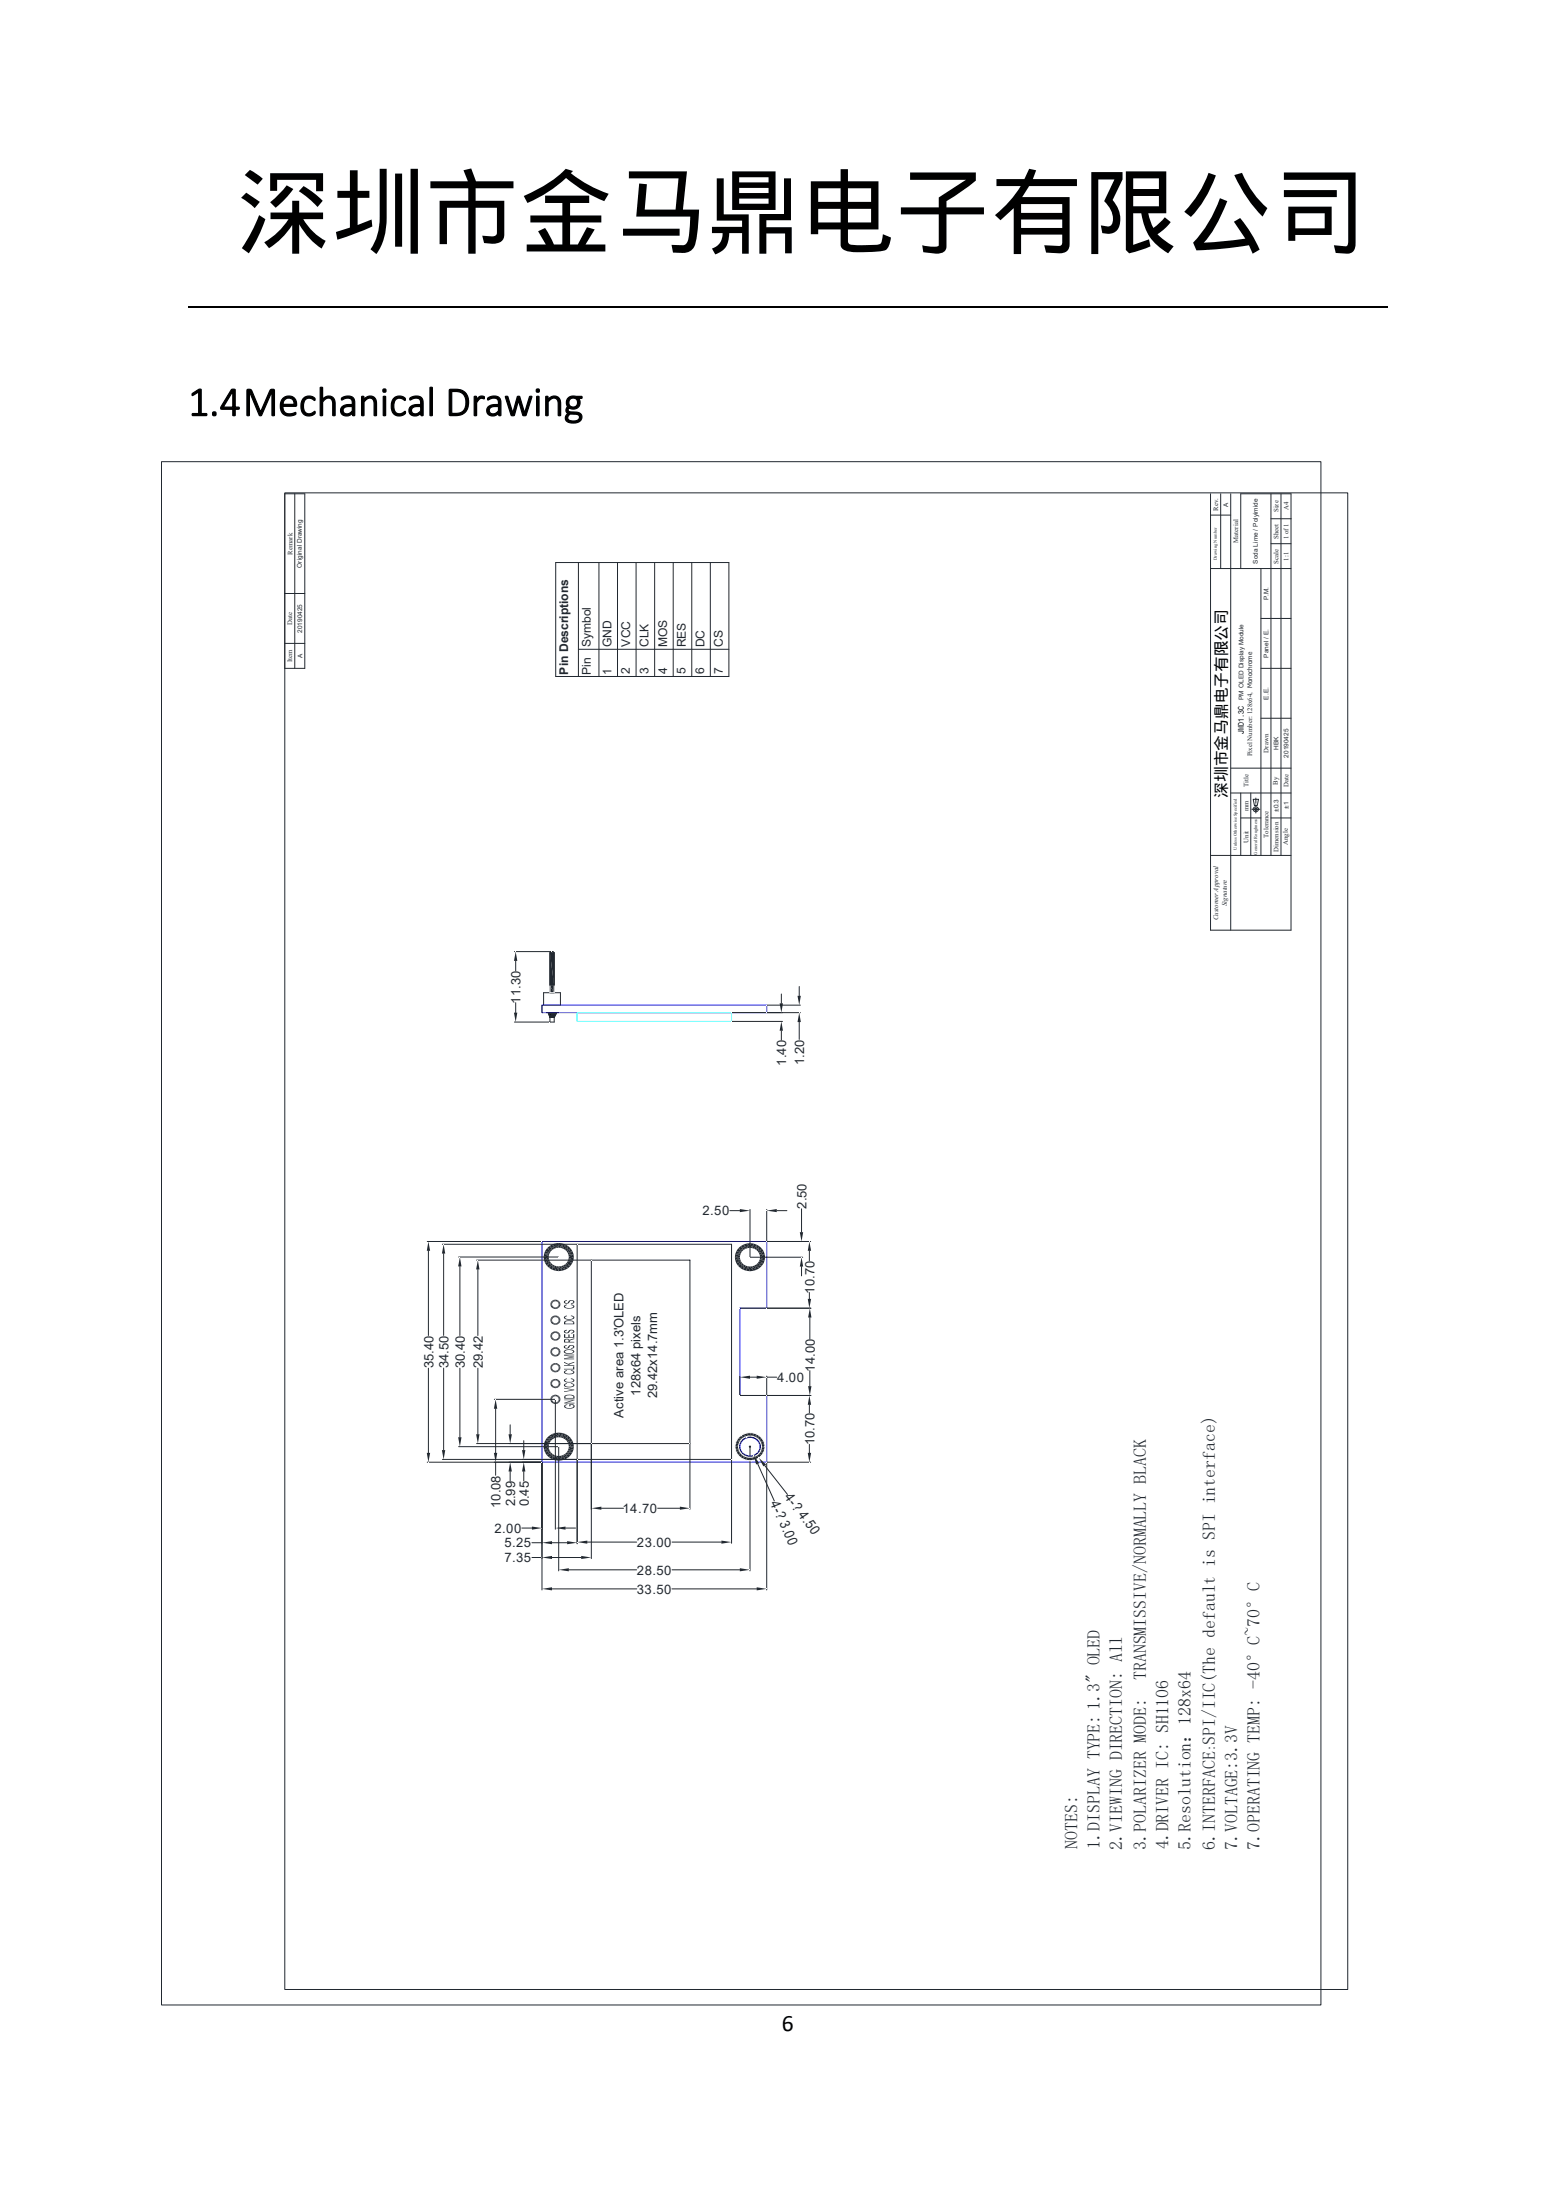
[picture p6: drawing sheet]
<svg xmlns="http://www.w3.org/2000/svg" width="210mm" height="297mm" viewBox="0 0 210 297" stroke-linecap="round" stroke-linejoin="round" font-family="sans-serif">
<path d="M25.4 41.5h161.9" fill="none" stroke="#000" stroke-width=".25"/>
<g fill="none" stroke="#212830" stroke-width=".13">
<path d="M21.8 62.3h156.5v208.4h-156.5zM38.4 66.7h2.7v23.5h-2.7zM38.4 66.5h143.5v202.1h-143.5zM39.8 66.7v23.5M163.4 66.7v58.9h10.8v-58.9h-6.7v10.1M163.4 76.8h10.8M163.4 69.5h2.7M164.8 66.7v10.1M166.1 66.7v58.9M170.2 76.8v38.7M171.5 66.7v48.8M171.5 73.4h2.7"/>
<path d="M171.5 70h2.7M172.9 66.7v48.8M38.4 80.1h2.7M38.4 86.9h2.7M170.2 90.2h4M170.2 97h4M170.2 83.5h4M163.4 115.5h10.8M166.1 107.1h8.1M166.1 103.7h8.1M167.5 107.1v8.4M167.5 110.4h2.7"/>
<path d="M168.8 107.1v8.4M169 109.3h1M169.1 107.9h.8l-.2 .8h-.4zM169.5 107.7v.7M169.5 108.6v.3M169.5 109.1v.7M171.5 110.4h2.7M73.1 135.7v1M73.4 134h2.2v1.7h-2.2z"/>
<circle cx="169.5" cy="109.3" r=".16"/>
<circle cx="169.5" cy="109.3" r=".35"/>
</g>
<g fill="#212830">
<path d="M74.2 128.6l.2-.1 .4 .1z"/>
<path d="M74.4 128.5h.2l.2 .1z"/>
<path d="M74.2 128.6l.6 4.5h-.6z"/>
<path d="M74.2 128.6h.6v4.5z"/>
<path d="M74.2 133.1l.6 .9h-.6z"/>
<path d="M74.2 133.1h.6v.9z"/>
</g>
<path d="M74.2 128.6l.2-.1h.2l.2 .1v5.4h-.6zM74.2 134h.6M74.2 136.7h.6M74.4 128.5l-.2 .1v4.5M74.4 128.5h.2l.2 .1v4.5M74.8 137.3v.7h-.6" fill="none" stroke="#212830" stroke-width=".13"/>
<path d="M74.2 136.7l.6 .6h-.6zM74.2 136.7h.6v.6z" fill="#000"/>
<path d="M74.2 136.7h.6v.6h-.6z" fill="none" stroke="#000" stroke-width=".13"/>
<g fill="#212830">
<path d="M74 136.7l.8 .6h-.6z"/>
<path d="M74 136.7h1.1l-.3 .6z"/>
</g>
<g fill="none" stroke="#212830" stroke-width=".13">
<path d="M75 75.9h23.4v15.4h-23.4zM78.1 75.9v15.4M80.8 75.9v15.4M83.3 75.9v15.4M85.8 75.9v15.4M88.4 75.9v15.4M90.9 75.9v15.4M93.4 75.9v15.4M95.9 75.9v15.4M78.1 87.7h20.3M73.8 136.7h1.5M74 136.7h1.1l-.3 .6h-.6z"/>
<path d="M74 136.7l.2 .6M74.2 137.3v.7M75.1 136.7l-.3 .6h-.6"/>
</g>
<path d="M74.2 133.1v.9h.6v-.9" fill="none" stroke="#fff" stroke-width=".13"/>
<path d="M73.1 167.6h30.4v9h-3.6v11.8h3.6v9h-30.4z" fill="none" stroke="#00f" stroke-width=".13"/>
<g fill="#212830">
<path d="M100.8 193.5l.4-.1v.6z"/>
<path d="M100.8 193.5l.4 .5-.3 .1z"/>
<path d="M100.3 193.6l.5-.1 .1 .6z"/>
<path d="M100.3 193.6l.6 .5-.3 .1z"/>
<path d="M99.9 193.8l.4-.2 .3 .6z"/>
<path d="M99.9 193.8l.7 .4-.2 .1z"/>
<path d="M99.6 194.1l.3-.3 .5 .5z"/>
<path d="M99.6 194.1l.8 .2-.2 .2z"/>
<path d="M99.6 194.1l.6 .4h-.8z"/>
<path d="M99.4 194.5h.8l-.2 .3z"/>
<path d="M99.4 194.5l.6 .3-.8 .1z"/>
<path d="M99.2 194.9l.8-.1-.1 .2z"/>
<path d="M99.2 194.9l.7 .1-.7 .3z"/>
<path d="M99.2 195.3l.7-.3v.3z"/>
<path d="M99.2 195.3h.7l-.7 .4z"/>
<path d="M99.2 195.7l.7-.4v.3z"/>
<path d="M99.2 195.7l.7-.1-.5 .5z"/>
<path d="M99.9 195.6l.1 .2-.6 .3z"/>
<path d="M99.4 196.1l.6-.3-.4 .7z"/>
<path d="M100 195.8l.2 .3-.6 .4z"/>
<path d="M99.6 196.5l.6-.4-.3 .7z"/>
<path d="M100.2 196.1l.2 .2-.5 .5z"/>
<path d="M100.4 196.3l-.1 .7-.4-.2z"/>
<path d="M100.4 196.3l.2 .1-.3 .6z"/>
<path d="M100.6 196.4l.2 .7-.5-.1z"/>
<path d="M100.6 196.4l.3 .1-.1 .6z"/>
<path d="M100.9 196.5l.3 .7-.4-.1z"/>
<path d="M100.9 196.5l.3 .1v.6z"/>
<path d="M101.2 196.6l.5 .5-.5 .1z"/>
<path d="M101.2 196.6l.3-.1 .2 .6z"/>
<path d="M101.5 196.5l.6 .5-.4 .1z"/>
<path d="M101.5 196.5l.3-.1 .3 .6z"/>
<path d="M101.8 196.4l.7 .4-.4 .2z"/>
<path d="M101.8 196.4l.3-.1 .4 .5z"/>
<path d="M102.1 196.3l.7 .2-.3 .3z"/>
<path d="M102.1 196.3l.2-.2 .5 .4z"/>
<path d="M102.3 196.1h.8l-.3 .4z"/>
<path d="M102.4 195.8l.7 .3h-.8z"/>
<path d="M102.4 195.8l.8-.1-.1 .4z"/>
<path d="M102.5 195.6l.7 .1-.8 .1z"/>
<path d="M102.5 195.6l.8-.3-.1 .4z"/>
<path d="M102.6 195.3h.7l-.8 .3z"/>
<path d="M102.6 195.3l.6-.4 .1 .4z"/>
<path d="M102.5 195l.7-.1-.6 .4z"/>
<path d="M103.1 194.5l.1 .4-.7 .1z"/>
<path d="M102.4 194.8l.7-.3-.6 .5z"/>
<path d="M102.8 194.1l.3 .4-.7 .3z"/>
<path d="M102.3 194.5l.5-.4-.4 .7z"/>
<path d="M102.5 193.8l.3 .3-.5 .4z"/>
<path d="M102.5 193.8l-.2 .7-.2-.2z"/>
<path d="M102.1 193.6l.4 .2-.4 .5z"/>
<path d="M102.1 193.6v.7l-.3-.1z"/>
<path d="M101.7 193.5l.4 .1-.3 .6z"/>
<path d="M101.7 193.5l.1 .7-.3-.1z"/>
<path d="M101.2 193.4l.5 .1-.2 .6z"/>
<path d="M101.2 193.4l.3 .7-.3-.1z"/>
<path d="M100.8 167.9l.4-.1v.7z"/>
<path d="M100.8 167.9l.4 .6h-.3z"/>
<path d="M100.3 168l.5-.1 .1 .6z"/>
<path d="M100.3 168l.6 .5-.3 .1z"/>
<path d="M99.9 168.2l.4-.2 .3 .6z"/>
<path d="M99.9 168.2l.7 .4-.2 .1z"/>
<path d="M99.6 168.5l.3-.3 .5 .5z"/>
<path d="M99.6 168.5l.8 .2-.2 .2z"/>
<path d="M99.6 168.5l.6 .4h-.8z"/>
<path d="M99.4 168.9h.8l-.2 .3z"/>
<path d="M99.4 168.9l.6 .3-.8 .1z"/>
<path d="M99.2 169.3l.8-.1-.1 .2z"/>
<path d="M99.2 169.3l.7 .1-.7 .3z"/>
<path d="M99.2 169.7l.7-.3v.3z"/>
<path d="M99.2 169.7h.7l-.7 .4z"/>
<path d="M99.2 170.1l.7-.4v.3z"/>
<path d="M99.2 170.1l.7-.1-.5 .6z"/>
<path d="M99.9 170l.1 .3-.6 .3z"/>
<path d="M99.4 170.6l.6-.3-.4 .6z"/>
<path d="M100 170.3l.2 .2-.6 .4z"/>
<path d="M99.6 170.9l.6-.4-.3 .7z"/>
<path d="M100.2 170.5l.2 .2-.5 .5z"/>
<path d="M100.4 170.7l-.1 .7-.4-.2z"/>
<path d="M100.4 170.7l.2 .2-.3 .5z"/>
<path d="M100.6 170.9l.2 .7-.5-.2z"/>
<path d="M100.6 170.9l.3 .1-.1 .6z"/>
<path d="M100.9 171l.3 .6h-.4z"/>
<path d="M100.9 171h.3v.6z"/>
<path d="M101.2 171l.5 .6h-.5z"/>
<path d="M101.2 171h.3l.2 .6z"/>
<path d="M101.5 171l.6 .4-.4 .2z"/>
<path d="M101.5 171l.3-.1 .3 .5z"/>
<path d="M101.8 170.9l.7 .3-.4 .2z"/>
<path d="M101.8 170.9l.3-.2 .4 .5z"/>
<path d="M102.1 170.7l.7 .2-.3 .3z"/>
<path d="M102.1 170.7l.2-.2 .5 .4z"/>
<path d="M102.3 170.5l.8 .1-.3 .3z"/>
<path d="M102.4 170.3l.7 .3-.8-.1z"/>
<path d="M102.4 170.3l.8-.2-.1 .5z"/>
<path d="M102.5 170l.7 .1-.8 .2z"/>
<path d="M102.5 170l.8-.3-.1 .4z"/>
<path d="M102.6 169.7h.7l-.8 .3z"/>
<path d="M102.6 169.7l.6-.4 .1 .4z"/>
<path d="M102.5 169.4l.7-.1-.6 .4z"/>
<path d="M103.1 168.9l.1 .4-.7 .1z"/>
<path d="M102.4 169.2l.7-.3-.6 .5z"/>
<path d="M102.8 168.5l.3 .4-.7 .3z"/>
<path d="M102.3 168.9l.5-.4-.4 .7z"/>
<path d="M102.5 168.2l.3 .3-.5 .4z"/>
<path d="M102.5 168.2l-.2 .7-.2-.2z"/>
<path d="M102.1 168l.4 .2-.4 .5z"/>
<path d="M102.1 168v.7l-.3-.1z"/>
<path d="M101.7 167.9l.4 .1-.3 .6z"/>
<path d="M101.7 167.9l.1 .7-.3-.1z"/>
<path d="M101.2 167.8l.5 .1-.2 .6z"/>
<path d="M101.2 167.8l.3 .7h-.3z"/>
<path d="M75 167.9l.4-.1v.6z"/>
<path d="M75 167.9l.4 .5-.3 .1z"/>
<path d="M74.5 168l.5-.1 .1 .6z"/>
<path d="M74.5 168l.6 .5-.3 .1z"/>
<path d="M74.1 168.2l.4-.2 .3 .6z"/>
<path d="M74.1 168.2l.7 .4-.2 .1z"/>
<path d="M73.8 168.5l.3-.3 .5 .5z"/>
<path d="M73.8 168.5l.8 .2-.3 .2z"/>
<path d="M73.8 168.5l.5 .4h-.7z"/>
<path d="M73.6 168.9h.7l-.1 .3z"/>
<path d="M73.6 168.9l.6 .3-.8 .1z"/>
<path d="M73.4 169.3l.8-.1-.1 .2z"/>
<path d="M73.4 169.3l.7 .1-.7 .3z"/>
<path d="M73.4 169.7l.7-.3v.3z"/>
<path d="M73.4 169.7h.7l-.7 .4z"/>
<path d="M73.4 170.1l.7-.4v.3z"/>
<path d="M73.4 170.1l.7-.1-.5 .5z"/>
<path d="M74.1 170l.1 .2-.6 .3z"/>
<path d="M73.6 170.5l.6-.3-.4 .7z"/>
<path d="M74.2 170.2l.1 .3-.5 .4z"/>
<path d="M73.8 170.9l.5-.4-.2 .7z"/>
<path d="M74.3 170.5l.3 .2-.5 .5z"/>
<path d="M74.6 170.7l-.1 .7-.4-.2z"/>
<path d="M74.6 170.7l.2 .1-.3 .6z"/>
<path d="M74.8 170.8l.2 .7-.5-.1z"/>
<path d="M74.8 170.8l.3 .1-.1 .6z"/>
<path d="M75.1 170.9l.3 .7-.4-.1z"/>
<path d="M75.1 170.9l.3 .1v.6z"/>
<path d="M75.4 171l.5 .5-.5 .1z"/>
<path d="M75.4 171l.3-.1 .2 .6z"/>
<path d="M75.7 170.9l.6 .5-.4 .1z"/>
<path d="M75.7 170.9l.3-.1 .3 .6z"/>
<path d="M76 170.8l.7 .4-.4 .2z"/>
<path d="M76 170.8l.3-.1 .4 .5z"/>
<path d="M76.3 170.7l.7 .2-.3 .3z"/>
<path d="M76.3 170.7l.2-.2 .5 .4z"/>
<path d="M76.5 170.5h.7l-.2 .4z"/>
<path d="M76.6 170.2l.6 .3h-.7z"/>
<path d="M76.6 170.2l.8-.1-.2 .4z"/>
<path d="M76.7 170l.7 .1-.8 .1z"/>
<path d="M76.7 170l.7-.3v.4z"/>
<path d="M76.8 169.7h.6l-.7 .3z"/>
<path d="M76.8 169.7l.6-.4v.4z"/>
<path d="M76.7 169.4l.7-.1-.6 .4z"/>
<path d="M77.2 168.9l.2 .4-.7 .1z"/>
<path d="M76.6 169.2l.6-.3-.5 .5z"/>
<path d="M77 168.5l.2 .4-.6 .3z"/>
<path d="M76.5 168.9l.5-.4-.4 .7z"/>
<path d="M76.7 168.2l.3 .3-.5 .4z"/>
<path d="M76.7 168.2l-.2 .7-.2-.2z"/>
<path d="M76.3 168l.4 .2-.4 .5z"/>
<path d="M76.3 168v.7l-.3-.1z"/>
<path d="M75.9 167.9l.4 .1-.3 .6z"/>
<path d="M75.9 167.9l.1 .7-.3-.1z"/>
<path d="M75.4 167.8l.5 .1-.2 .6z"/>
<path d="M75.4 167.8l.3 .7-.3-.1z"/>
<path d="M75 193.5l.4-.1v.6z"/>
<path d="M75 193.5l.4 .5-.3 .1z"/>
<path d="M74.5 193.6l.5-.1 .1 .6z"/>
<path d="M74.5 193.6l.6 .5-.3 .1z"/>
<path d="M74.1 193.8l.4-.2 .3 .6z"/>
<path d="M74.1 193.8l.7 .4-.2 .1z"/>
<path d="M73.8 194.1l.3-.3 .5 .5z"/>
<path d="M73.8 194.1l.8 .2-.3 .2z"/>
<path d="M73.8 194.1l.5 .4h-.7z"/>
<path d="M73.6 194.5h.7l-.1 .3z"/>
<path d="M73.6 194.5l.6 .3-.8 .1z"/>
<path d="M73.4 194.9l.8-.1-.1 .2z"/>
<path d="M73.4 194.9l.7 .1-.7 .3z"/>
<path d="M73.4 195.3l.7-.3v.3z"/>
<path d="M73.4 195.3h.7l-.7 .4z"/>
<path d="M73.4 195.7l.7-.4v.3z"/>
<path d="M73.4 195.7l.7-.1-.5 .5z"/>
<path d="M74.1 195.6l.1 .2-.6 .3z"/>
<path d="M73.6 196.1l.6-.3-.4 .7z"/>
<path d="M74.2 195.8l.1 .3-.5 .4z"/>
<path d="M73.8 196.5l.5-.4-.2 .7z"/>
<path d="M74.3 196.1l.3 .2-.5 .5z"/>
<path d="M74.6 196.3l-.1 .7-.4-.2z"/>
<path d="M74.6 196.3l.2 .1-.3 .6z"/>
<path d="M74.8 196.4l.2 .7-.5-.1z"/>
<path d="M74.8 196.4l.3 .1-.1 .6z"/>
<path d="M75.1 196.5l.3 .7-.4-.1z"/>
<path d="M75.1 196.5l.3 .1v.6z"/>
<path d="M75.4 196.6l.5 .5-.5 .1z"/>
<path d="M75.4 196.6l.3-.1 .2 .6z"/>
<path d="M75.7 196.5l.6 .5-.4 .1z"/>
<path d="M75.7 196.5l.3-.1 .3 .6z"/>
<path d="M76 196.4l.7 .4-.4 .2z"/>
<path d="M76 196.4l.3-.1 .4 .5z"/>
<path d="M76.3 196.3l.7 .2-.3 .3z"/>
<path d="M76.3 196.3l.2-.2 .5 .4z"/>
<path d="M76.5 196.1h.7l-.2 .4z"/>
<path d="M76.6 195.8l.6 .3h-.7z"/>
<path d="M76.6 195.8l.8-.1-.2 .4z"/>
<path d="M76.7 195.6l.7 .1-.8 .1z"/>
<path d="M76.7 195.6l.7-.3v.4z"/>
<path d="M76.8 195.3h.6l-.7 .3z"/>
<path d="M76.8 195.3l.6-.4v.4z"/>
<path d="M76.7 195l.7-.1-.6 .4z"/>
<path d="M77.2 194.5l.2 .4-.7 .1z"/>
<path d="M76.6 194.8l.6-.3-.5 .5z"/>
<path d="M77 194.1l.2 .4-.6 .3z"/>
<path d="M76.5 194.5l.5-.4-.4 .7z"/>
<path d="M76.7 193.8l.3 .3-.5 .4z"/>
<path d="M76.7 193.8l-.2 .7-.2-.2z"/>
<path d="M76.3 193.6l.4 .2-.4 .5z"/>
<path d="M76.3 193.6v.7l-.3-.1z"/>
<path d="M75.9 193.5l.4 .1-.3 .6z"/>
<path d="M75.9 193.5l.1 .7-.3-.1z"/>
<path d="M75.4 193.4l.5 .1-.2 .6z"/>
<path d="M75.4 193.4l.3 .7-.3-.1z"/>
<path d="M74.7 188.3h.3v.2z"/>
<path d="M74.7 188.3l.3 .2h-.2z"/>
<path d="M74.5 188.5l.2-.2 .1 .2z"/>
<path d="M74.5 188.5h.3l-.2 .1z"/>
<path d="M74.5 188.5l.1 .1-.3 .1z"/>
<path d="M74.3 188.7l.3-.1-.1 .2z"/>
<path d="M74.3 188.7l.2 .1-.2 .1z"/>
<path d="M74.3 188.9l.2-.1v.1z"/>
<path d="M74.3 188.9h.2l-.2 .3z"/>
<path d="M74.5 188.9v.2l-.2 .1z"/>
<path d="M74.3 189.2l.2-.1v.3z"/>
<path d="M74.5 189.1l.1 .1-.1 .2z"/>
<path d="M74.5 189.4l.1-.2 .1 .3z"/>
<path d="M74.6 189.2l.2 .1-.1 .2z"/>
<path d="M74.8 189.3l.2 .2h-.3z"/>
<path d="M74.8 189.3h.2v.2z"/>
<path d="M75 189.3l.2 .2h-.2z"/>
<path d="M75 189.3h.1l.1 .2z"/>
<path d="M75.1 189.3l.3 .1-.2 .1z"/>
<path d="M75.1 189.3l.2-.1 .1 .2z"/>
<path d="M75.3 189.2h.3l-.2 .2z"/>
<path d="M75.4 189.1l.2 .1h-.3z"/>
<path d="M75.4 189.1l.2-.2v.3z"/>
<path d="M75.4 188.9h.2l-.2 .2z"/>
<path d="M75.6 188.7v.2h-.2z"/>
<path d="M75.4 188.8l.2-.1-.2 .2z"/>
<path d="M75.4 188.5l.2 .2-.2 .1z"/>
<path d="M75.4 188.5v.3l-.1-.2z"/>
<path d="M75.2 188.3l.2 .2-.1 .1z"/>
<path d="M75.2 188.3l.1 .3-.2-.1z"/>
<path d="M75 188.3h.2l-.1 .2z"/>
<path d="M75 188.3l.1 .2h-.1z"/>
<path d="M74.7 186.2h.3v.2z"/>
<path d="M74.7 186.2l.3 .2h-.2z"/>
<path d="M74.5 186.3l.2-.1 .1 .2z"/>
<path d="M74.5 186.3l.3 .1-.2 .1z"/>
<path d="M74.5 186.3l.1 .2h-.3z"/>
<path d="M74.3 186.5h.3l-.1 .1z"/>
<path d="M74.3 186.5l.2 .1-.2 .2z"/>
<path d="M74.3 186.8l.2-.2v.2z"/>
<path d="M74.3 186.8h.2l-.2 .2z"/>
<path d="M74.5 186.8v.1l-.2 .1z"/>
<path d="M74.3 187l.2-.1v.3z"/>
<path d="M74.5 186.9l.1 .2-.1 .1z"/>
<path d="M74.5 187.2l.1-.1 .1 .3z"/>
<path d="M74.6 187.1l.2 .1-.1 .2z"/>
<path d="M74.8 187.2l.2 .2h-.3z"/>
<path d="M74.8 187.2h.2v.2z"/>
<path d="M75 187.2l.2 .2h-.2z"/>
<path d="M75 187.2h.1l.1 .2z"/>
<path d="M75.1 187.2h.3l-.2 .2z"/>
<path d="M75.1 187.2l.2-.1 .1 .1z"/>
<path d="M75.3 187.1l.3-.1-.2 .2z"/>
<path d="M75.4 186.9l.2 .1-.3 .1z"/>
<path d="M75.4 186.9l.2-.1v.2z"/>
<path d="M75.4 186.8h.2l-.2 .1z"/>
<path d="M75.6 186.5v.3h-.2z"/>
<path d="M75.4 186.6l.2-.1-.2 .3z"/>
<path d="M75.4 186.3l.2 .2-.2 .1z"/>
<path d="M75.4 186.3v.3l-.1-.1z"/>
<path d="M75.2 186.2l.2 .1-.1 .2z"/>
<path d="M75.2 186.2l.1 .3-.2-.1z"/>
<path d="M75 186.2h.2l-.1 .2z"/>
<path d="M75 186.2l.1 .2h-.1z"/>
<path d="M74.7 184.1l.3-.1v.2z"/>
<path d="M74.7 184.1l.3 .1h-.2z"/>
<path d="M74.5 184.2l.2-.1 .1 .1z"/>
<path d="M74.5 184.2h.3l-.2 .1z"/>
<path d="M74.5 184.2l.1 .1-.3 .1z"/>
<path d="M74.3 184.4l.3-.1-.1 .2z"/>
<path d="M74.3 184.4l.2 .1-.2 .1z"/>
<path d="M74.3 184.6l.2-.1v.1z"/>
<path d="M74.3 184.6h.2l-.2 .3z"/>
<path d="M74.5 184.6v.2l-.2 .1z"/>
<path d="M74.3 184.9l.2-.1v.3z"/>
<path d="M74.5 184.8l.1 .1-.1 .2z"/>
<path d="M74.5 185.1l.1-.2 .1 .3z"/>
<path d="M74.6 184.9l.2 .1-.1 .2z"/>
<path d="M74.8 185l.2 .3-.3-.1z"/>
<path d="M74.8 185l.2 .1v.2z"/>
<path d="M75 185.1l.2 .1-.2 .1z"/>
<path d="M75 185.1l.1-.1 .1 .2z"/>
<path d="M75.1 185l.3 .1-.2 .1z"/>
<path d="M75.1 185l.2-.1 .1 .2z"/>
<path d="M75.3 184.9h.3l-.2 .2z"/>
<path d="M75.4 184.8l.2 .1h-.3z"/>
<path d="M75.4 184.8l.2-.2v.3z"/>
<path d="M75.4 184.6h.2l-.2 .2z"/>
<path d="M75.6 184.4v.2h-.2z"/>
<path d="M75.4 184.5l.2-.1-.2 .2z"/>
<path d="M75.4 184.2l.2 .2-.2 .1z"/>
<path d="M75.3 184.3l.1-.1v.3z"/>
<path d="M75.2 184.1l.2 .1-.1 .1z"/>
<path d="M75.2 184.1l.1 .2-.2-.1z"/>
<path d="M75 184l.2 .1-.1 .1z"/>
<path d="M75 184l.1 .2h-.1z"/>
<path d="M74.7 181.9h.3v.2z"/>
<path d="M74.7 181.9l.3 .2h-.2z"/>
<path d="M74.5 182.1l.2-.2 .1 .2z"/>
<path d="M74.5 182.1h.3l-.2 .1z"/>
<path d="M74.5 182.1l.1 .1-.3 .1z"/>
<path d="M74.3 182.3l.3-.1-.1 .1z"/>
<path d="M74.3 182.3h.2l-.2 .2z"/>
<path d="M74.3 182.5l.2-.2v.2z"/>
<path d="M74.3 182.5h.2l-.2 .2z"/>
<path d="M74.5 182.5v.2h-.2z"/>
<path d="M74.3 182.7h.2v.2z"/>
<path d="M74.5 182.7l.1 .1-.1 .1z"/>
<path d="M74.5 182.9l.1-.1 .1 .3z"/>
<path d="M74.6 182.8l.2 .1-.1 .2z"/>
<path d="M74.8 182.9l.2 .2h-.3z"/>
<path d="M74.8 182.9h.2v.2z"/>
<path d="M75 182.9l.2 .2h-.2z"/>
<path d="M75 182.9h.1l.1 .2z"/>
<path d="M75.1 182.9h.3l-.2 .2z"/>
<path d="M75.1 182.9l.2-.1 .1 .1z"/>
<path d="M75.3 182.8l.3-.1-.2 .2z"/>
<path d="M75.4 182.7h.2l-.3 .1z"/>
<path d="M75.4 182.7l.2-.2v.2z"/>
<path d="M75.4 182.5h.2l-.2 .2z"/>
<path d="M75.6 182.3v.2h-.2z"/>
<path d="M75.4 182.3h.2l-.2 .2z"/>
<path d="M75.4 182.1l.2 .2h-.2z"/>
<path d="M75.3 182.2l.1-.1v.2z"/>
<path d="M75.2 181.9l.2 .2-.1 .1z"/>
<path d="M75.2 181.9l.1 .3-.2-.1z"/>
<path d="M75 181.9h.2l-.1 .2z"/>
<path d="M75 181.9l.1 .2h-.1z"/>
<path d="M74.7 179.8l.3-.1v.2z"/>
<path d="M74.7 179.8l.3 .1-.2 .1z"/>
<path d="M74.5 179.9l.2-.1 .1 .2z"/>
<path d="M74.5 179.9l.3 .1-.2 .1z"/>
<path d="M74.5 179.9l.1 .2h-.3z"/>
<path d="M74.3 180.1h.3l-.1 .1z"/>
<path d="M74.3 180.1l.2 .1-.2 .2z"/>
<path d="M74.3 180.4l.2-.2v.2z"/>
<path d="M74.3 180.4h.2l-.2 .2z"/>
<path d="M74.5 180.4v.1l-.2 .1z"/>
<path d="M74.3 180.6l.2-.1v.3z"/>
<path d="M74.5 180.5l.1 .2-.1 .1z"/>
<path d="M74.5 180.8l.1-.1 .1 .2z"/>
<path d="M74.6 180.7l.2 .1-.1 .1z"/>
<path d="M74.8 180.8l.2 .2-.3-.1z"/>
<path d="M74.8 180.8h.2v.2z"/>
<path d="M75 180.8l.2 .1-.2 .1z"/>
<path d="M75 180.8h.1l.1 .1z"/>
<path d="M75.1 180.8h.3l-.2 .1z"/>
<path d="M75.1 180.8l.2-.1 .1 .1z"/>
<path d="M75.3 180.7l.3-.1-.2 .2z"/>
<path d="M75.4 180.5l.2 .1-.3 .1z"/>
<path d="M75.4 180.5l.2-.1v.2z"/>
<path d="M75.4 180.4h.2l-.2 .1z"/>
<path d="M75.6 180.1v.3h-.2z"/>
<path d="M75.4 180.2l.2-.1-.2 .3z"/>
<path d="M75.4 179.9l.2 .2-.2 .1z"/>
<path d="M75.3 180.1l.1-.2v.3z"/>
<path d="M75.2 179.8l.2 .1-.1 .2z"/>
<path d="M75.2 179.8l.1 .3-.2-.1z"/>
<path d="M75 179.7l.2 .1-.1 .2z"/>
<path d="M75 179.7l.1 .3-.1-.1z"/>
<path d="M74.7 177.6h.3v.2z"/>
<path d="M74.7 177.6l.3 .2h-.2z"/>
<path d="M74.5 177.8l.2-.2 .1 .2z"/>
<path d="M74.5 177.8h.3l-.2 .1z"/>
<path d="M74.5 177.8l.1 .1-.3 .1z"/>
<path d="M74.3 178l.3-.1-.1 .2z"/>
<path d="M74.3 178l.2 .1-.2 .1z"/>
<path d="M74.3 178.2l.2-.1v.1z"/>
<path d="M74.3 178.2h.2l-.2 .3z"/>
<path d="M74.5 178.2v.2l-.2 .1z"/>
<path d="M74.3 178.5l.2-.1v.3z"/>
<path d="M74.5 178.4l.1 .1-.1 .2z"/>
<path d="M74.5 178.7l.1-.2 .1 .3z"/>
<path d="M74.6 178.5l.2 .1-.1 .2z"/>
<path d="M74.8 178.6l.2 .3-.3-.1z"/>
<path d="M74.8 178.6h.2v.3z"/>
<path d="M75 178.6l.2 .2-.2 .1z"/>
<path d="M75 178.6h.1l.1 .2z"/>
<path d="M75.1 178.6l.3 .1-.2 .1z"/>
<path d="M75.1 178.6l.2-.1 .1 .2z"/>
<path d="M75.3 178.5h.3l-.2 .2z"/>
<path d="M75.4 178.4l.2 .1h-.3z"/>
<path d="M75.4 178.4l.2-.2v.3z"/>
<path d="M75.4 178.2h.2l-.2 .2z"/>
<path d="M75.6 178v.2h-.2z"/>
<path d="M75.4 178.1l.2-.1-.2 .2z"/>
<path d="M75.4 177.8l.2 .2-.2 .1z"/>
<path d="M75.3 177.9l.1-.1v.3z"/>
<path d="M75.2 177.6l.2 .2-.1 .1z"/>
<path d="M75.2 177.6l.1 .3-.2-.1z"/>
<path d="M75 177.6h.2l-.1 .2z"/>
<path d="M75 177.6l.1 .2h-.1z"/>
<path d="M74.7 175.5h.3v.2z"/>
<path d="M74.7 175.5l.3 .2h-.2z"/>
<path d="M74.5 175.6l.2-.1 .1 .2z"/>
<path d="M74.5 175.6l.3 .1-.2 .1z"/>
<path d="M74.5 175.6l.1 .2h-.3z"/>
<path d="M74.3 175.8h.3l-.1 .1z"/>
<path d="M74.3 175.8l.2 .1-.2 .2z"/>
<path d="M74.3 176.1l.2-.2v.2z"/>
<path d="M74.3 176.1h.2l-.2 .2z"/>
<path d="M74.5 176.1v.1l-.2 .1z"/>
<path d="M74.3 176.3l.2-.1v.3z"/>
<path d="M74.5 176.2l.1 .2-.1 .1z"/>
<path d="M74.5 176.5l.1-.1 .1 .3z"/>
<path d="M74.6 176.4l.2 .1-.1 .2z"/>
<path d="M74.8 176.5l.2 .2h-.3z"/>
<path d="M74.8 176.5h.2v.2z"/>
<path d="M75 176.5l.2 .2h-.2z"/>
<path d="M75 176.5h.1l.1 .2z"/>
<path d="M75.1 176.5h.3l-.2 .2z"/>
<path d="M75.1 176.5l.2-.1 .1 .1z"/>
<path d="M75.3 176.4l.3-.1-.2 .2z"/>
<path d="M75.4 176.2l.2 .1-.3 .1z"/>
<path d="M75.4 176.2l.2-.1v.2z"/>
<path d="M75.4 176.1h.2l-.2 .1z"/>
<path d="M75.6 175.8v.3h-.2z"/>
<path d="M75.4 175.9l.2-.1-.2 .3z"/>
<path d="M75.4 175.6l.2 .2-.2 .1z"/>
<path d="M75.3 175.8l.1-.2v.3z"/>
<path d="M75.2 175.5l.2 .1-.1 .2z"/>
<path d="M75.2 175.5l.1 .3-.2-.1z"/>
<path d="M75 175.5h.2l-.1 .2z"/>
<path d="M75 175.5l.1 .2h-.1z"/>
</g>
<path d="M77.9 168h20.8v29h-20.8zM79.8 170.1h13.3v24.8h-13.3zM70.5 197h7.3M70.5 197.4h2.6M70.7 194.5v1.3M70.7 198.7v1.2" fill="none" stroke="#212830" stroke-width=".13"/>
<g fill="#212830">
<path d="M70.5 195.8h.4l-.2 1.2z"/>
<path d="M70.7 197.4l.2 1.3h-.4z"/>
</g>
<path d="M68.7 194.9h11M68.7 197.4h4.4M68.9 192.4v1.2M68.9 198.7v1.2" fill="none" stroke="#212830" stroke-width=".13"/>
<g fill="#212830">
<path d="M68.6 193.6h.5l-.2 1.3z"/>
<path d="M68.9 197.4l.2 1.3h-.5z"/>
</g>
<path d="M66.7 197.4h6.4M66.7 188.9h8.2M66.9 190.2v5.9M66.9 197.4v1.8" fill="none" stroke="#212830" stroke-width=".13"/>
<g fill="#212830">
<path d="M66.9 188.9l.2 1.3h-.4z"/>
<path d="M66.7 196.1h.4l-.2 1.3z"/>
</g>
<path d="M59.7 168h18.1M59.9 169.2v11.1M59.7 197h18.1M59.9 184.7v11.1" fill="none" stroke="#212830" stroke-width=".13"/>
<g fill="#212830">
<path d="M59.6 195.8h.5l-.2 1.2z"/>
<path d="M59.9 168l.2 1.2h-.5z"/>
</g>
<path d="M64.3 170.1h15.4M64.5 171.4v8.9M64.3 194.9h15.4M64.5 184.7v8.9" fill="none" stroke="#212830" stroke-width=".13"/>
<g fill="#212830">
<path d="M64.3 193.6h.4l-.2 1.3z"/>
<path d="M64.5 170.1l.2 1.3h-.4z"/>
</g>
<path d="M61.9 169.7h13.5M62.1 171v9.3M61.9 195.3h13.5M62.1 184.7v9.3" fill="none" stroke="#212830" stroke-width=".13"/>
<g fill="#212830">
<path d="M61.8 194h.5l-.2 1.3z"/>
<path d="M62.1 169.7l.2 1.3h-.5z"/>
</g>
<path d="M57.7 167.6h15.4M57.8 168.9v11.4M57.7 197.4h15.4M57.8 184.7v11.4" fill="none" stroke="#212830" stroke-width=".13"/>
<g fill="#212830">
<path d="M57.8 167.6l.3 1.3h-.5z"/>
<path d="M57.6 196.1h.5l-.3 1.3z"/>
</g>
<path d="M73.1 197.5v10.9M77.9 197.1v11.3M71.8 208.3h1.3M74.5 208.3h2" fill="none" stroke="#212830" stroke-width=".13"/>
<g fill="#212830">
<path d="M76.5 208.1l1.4 .2-1.4 .2z"/>
<path d="M73.1 208.3l1.4-.2v.4z"/>
</g>
<path d="M73.1 197.5v12.9M79.8 194.9v15.5M71.8 210.3h1.3M74.5 210.3h3.9" fill="none" stroke="#212830" stroke-width=".13"/>
<g fill="#212830">
<path d="M78.4 210l1.4 .3-1.4 .2z"/>
<path d="M73.1 210.3l1.4-.3v.5z"/>
</g>
<path d="M73.1 197.5v8.9M75 189v17.4M70.4 206.3h1.4M76.3 206.3h1.4" fill="none" stroke="#212830" stroke-width=".13"/>
<g fill="#212830">
<path d="M75 206.3l1.3-.2v.4z"/>
<path d="M71.8 206.1l1.3 .2-1.3 .2z"/>
</g>
<path d="M77.9 197.1v11.2M98.7 197.1v11.2M79.3 208.2h6.6M90.7 208.2h6.7" fill="none" stroke="#212830" stroke-width=".13"/>
<g fill="#212830">
<path d="M97.4 208l1.3 .2-1.3 .2z"/>
<path d="M77.9 208.2l1.4-.2v.4z"/>
</g>
<path d="M79.8 194.9v8.9M93.1 194.9v8.9M81.2 203.6h3M88.8 203.6h3" fill="none" stroke="#212830" stroke-width=".13"/>
<g fill="#212830">
<path d="M79.8 203.6l1.4-.2v.4z"/>
<path d="M91.8 203.4l1.3 .2-1.3 .2z"/>
</g>
<path d="M75.4 195.3v16.8M101.2 195.3v16.8M76.8 211.9h9.1M90.7 211.9h9.2" fill="none" stroke="#212830" stroke-width=".13"/>
<g fill="#212830">
<path d="M75.4 211.9l1.4-.2v.4z"/>
<path d="M99.9 211.7l1.3 .2-1.3 .2z"/>
</g>
<path d="M73.1 197.5v17.1M103.5 197.5v17.1M74.5 214.5h11.4M90.7 214.5h11.4" fill="none" stroke="#212830" stroke-width=".13"/>
<g fill="#212830">
<path d="M73.1 214.5l1.4-.2v.4z"/>
<path d="M102.1 214.3l1.4 .2-1.4 .2z"/>
</g>
<path d="M103.5 188.4h5.9M103.5 197.4h5.9M109.2 189.7v1M109.2 195v1.1" fill="none" stroke="#212830" stroke-width=".13"/>
<g fill="#212830">
<path d="M109.2 188.4l.3 1.3h-.5z"/>
<path d="M109 196.1h.5l-.3 1.3z"/>
</g>
<path d="M99.9 176.6h9.6M109.3 177.9v2.9M99.9 188.4h9.6M109.3 185v2.1" fill="none" stroke="#212830" stroke-width=".13"/>
<g fill="#212830">
<path d="M109.1 187.1h.4l-.2 1.3z"/>
<path d="M109.3 176.6l.2 1.3h-.4z"/>
</g>
<path d="M103.5 176.6h5.9M103.5 167.6h5.9M109.2 168.9v1.3M109.2 174.5v.9" fill="none" stroke="#212830" stroke-width=".13"/>
<g fill="#212830">
<path d="M109 175.4h.5l-.3 1.2z"/>
<path d="M109.2 167.6l.3 1.3h-.5z"/>
</g>
<path d="M99.9 185.8v2.5M101.2 185.9h.9M103.5 185.8v2.5M103.5 185.9h1.3" fill="none" stroke="#212830" stroke-width=".13"/>
<g fill="#212830">
<path d="M99.9 185.9l1.3-.2v.4z"/>
<path d="M102.1 185.7l1.4 .2-1.4 .2z"/>
</g>
<path d="M99.8 194a1.97 1.97 0 0 1 2.7-.2 1.97 1.97 0 0 1 .3 2.7 2 2 0 0 1-2.6 .4 2 2 0 0 1-.8-2.5zM100.1 194.3a1.49 1.49 0 0 1 2.1-.1 1.49 1.49 0 0 1 .1 2.1 1.49 1.49 0 0 1-2.1 .1 1.49 1.49 0 0 1-.1-2.1z" fill="none" stroke="#fff" stroke-width=".13"/>
<path d="M100.2 194.4a1.3 1.3 0 0 1 1.9 0 1.3 1.3 0 0 1 0 1.8 1.3 1.3 0 0 1-1.8 0 1.3 1.3 0 0 1-.1-1.8z" fill="none" stroke="#00f" stroke-width=".13"/>
<path d="M102.3 197.6l2.2 5" fill="none" stroke="#212830" stroke-width=".13"/>
<path d="M101.7 196.5l.8 1-.5 .2z" fill="#212830"/>
<path d="M101.1 195.3h.2M101.2 195.2v.2M103.2 197.8l3.1 4" fill="none" stroke="#212830" stroke-width=".13"/>
<path d="M102.4 196.8l1 .9-.4 .3z" fill="#212830"/>
<path d="M98.5 163.4h1.4M101.2 163.3v6.4M103.5 163.3v4.2M104.8 163.4h1.4M101.1 195.3h.2M101.2 195.2v.2" fill="none" stroke="#212830" stroke-width=".13"/>
<g fill="#212830">
<path d="M103.5 163.4l1.3-.2v.4z"/>
<path d="M99.9 163.2l1.3 .2-1.3 .2z"/>
</g>
<path d="M101.3 169.7h7M103.5 167.6h4.8M108.2 163.2v3.1M108.2 171v1.2" fill="none" stroke="#212830" stroke-width=".13"/>
<g fill="#212830">
<path d="M108.2 169.7l.2 1.3h-.5z"/>
<path d="M107.9 166.3h.5l-.2 1.3z"/>
</g>
<path d="M73.1 135.7h30.4v1h-30.4z" fill="none" stroke="#00f" stroke-width=".13"/>
<path d="M77.9 136.7h20.8v1.2h-20.8z" fill="none" stroke="#0ff" stroke-width=".13"/>
<path d="M69.4 138h4.8M69.4 128.5h4.9M69.6 129.7v1.4M69.6 135.4v1.3" fill="none" stroke="#212830" stroke-width=".13"/>
<g fill="#212830">
<path d="M69.4 136.7h.4l-.2 1.3z"/>
<path d="M69.6 128.5l.2 1.2h-.4z"/>
</g>
<path d="M98.8 137.9h6.8M98.8 136.7h6.8M105.5 134.2v1.3M105.5 139.2v1.2" fill="none" stroke="#212830" stroke-width=".13"/>
<g fill="#212830">
<path d="M105.2 135.5h.5l-.2 1.2z"/>
<path d="M105.5 137.9l.2 1.3h-.5z"/>
</g>
<path d="M103.5 135.7h4.5M103.5 136.7h4.5M107.9 133.2v1.2M107.9 138v2.3" fill="none" stroke="#212830" stroke-width=".13"/>
<g fill="#212830">
<path d="M107.6 134.4h.5l-.2 1.3z"/>
<path d="M107.9 136.7l.2 1.3h-.5z"/>
</g>
<g fill="#212830">
<path d="M77.1 176.1l.3 .1v.2l-.1-.2h-.3z" fill-rule="evenodd"/>
<path d="M76.2 176.2l.3-.1v.1l-.2 .2z" fill-rule="evenodd"/>
<path d="M76.1 176.3l.1-.1a.7 .7 0 0 0 1.2 .2v-.2l.1 .1a.35 .35 0 0 1-.1 .3 .35 .35 0 0 1-.4 .1 .81 .81 0 0 1-.9-.3z" fill-rule="evenodd"/>
<path d="M77.1 175.9l.3-.1v.2h-.3z" fill-rule="evenodd"/>
<path d="M76.2 175.6l.3-.1v.1l-.2 .2z" fill-rule="evenodd"/>
<path d="M76.1 175.7l.1-.1 .1 .2a.27 .27 0 0 0 .3 .1 .27 .27 0 0 0 .2-.3 .39 .39 0 0 1 .4-.1 .39 .39 0 0 1 .3 .4l-.1 .1v-.2a.31 .31 0 0 0-.4-.2 .31 .31 0 0 0-.2 .3 .39 .39 0 0 1-.4 .1 .39 .39 0 0 1-.3-.3z" fill-rule="evenodd"/>
<path d="M76.2 178.4l.5-.1h.6l.1 .1v.3a.37 .37 0 0 0-.6-.4l-.5 .1v.2z" fill-rule="evenodd"/>
<path d="M76.2 178.4l.1 .3h1.1v-.3l.1 .4h-1.4z" fill-rule="evenodd"/>
<path d="M77.1 177.6l.3 .1v.2l-.4-.2z" fill-rule="evenodd"/>
<path d="M76.2 177.7l.3-.1v.1l-.2 .2z" fill-rule="evenodd"/>
<path d="M76.1 177.8l.1-.1a.69 .69 0 0 0 1.1 .3l.1-.3 .1 .1a.36 .36 0 0 1-.5 .4 .84 .84 0 0 1-.9-.3z" fill-rule="evenodd"/>
<path d="M76.9 180.9l.6-.2v.1l-.4 .1-.2 .2z" fill-rule="evenodd"/>
<path d="M76.3 180.8h.4v.3v-.2l-.2-.1-.2 .1z" fill-rule="evenodd"/>
<path d="M76.1 180.9l.2-.1v.3h.4v-.3l.2 .1v.2h.6v.1h-1.4z" fill-rule="evenodd"/>
<path d="M76.1 180.1h.2v.4h.4v-.3h.2v.3h.5v-.4h.1v.5h-1.4z" fill-rule="evenodd"/>
<path d="M77.1 179.9l.3-.1v.2h-.3z" fill-rule="evenodd"/>
<path d="M76.2 179.6l.3-.1v.1l-.2 .2z" fill-rule="evenodd"/>
<path d="M76.2 179.6l.1 .2a.28 .28 0 0 0 .3 .1 .28 .28 0 0 0 .2-.3 .42 .42 0 0 1 .4-.1 .42 .42 0 0 1 .3 .3l-.1 .2v-.2a.31 .31 0 0 0-.4-.2 .31 .31 0 0 0-.2 .3 .36 .36 0 0 1-.4 .1 .36 .36 0 0 1-.2-.4z" fill-rule="evenodd"/>
<path d="M76.1 182.9l1.4 .3-1.4-.2z" fill-rule="evenodd"/>
<path d="M76.1 182.9h1.4v.1h-1.2z" fill-rule="evenodd"/>
<path d="M76.1 183.4h1.4v.1h-1.4z" fill-rule="evenodd"/>
<path d="M76.1 183.4l1.4-.2z" fill-rule="evenodd"/>
<path d="M76.2 182.3l.4-.1a.88 .88 0 0 1 .9 .3l-.1 .1a.72 .72 0 0 0-1.1-.2l-.1 .1z" fill-rule="evenodd"/>
<path d="M76.2 182.3a.7 .7 0 0 0 1.1 .3l.1-.1v.1a1.11 1.11 0 0 1-1.3-.1z" fill-rule="evenodd"/>
<path d="M77 182l.3-.1 .1-.1v.2l-.3 .1z" fill-rule="evenodd"/>
<path d="M76.2 181.6h.3l-.3 .2z" fill-rule="evenodd"/>
<path d="M76.1 181.7l.1-.1v.2a.28 .28 0 0 0 .4 .2 .28 .28 0 0 0 .2-.3 .43 .43 0 0 1 .7 .2l-.1 .1v-.2a.31 .31 0 0 0-.4-.1 .31 .31 0 0 0-.2 .3h-.1a.33 .33 0 0 1-.4 0 .33 .33 0 0 1-.2-.3z" fill-rule="evenodd"/>
<path d="M77.1 185l.3 .1v.2l-.1-.2h-.3z" fill-rule="evenodd"/>
<path d="M76.2 185.1l.3-.1v.1l-.2 .1z" fill-rule="evenodd"/>
<path d="M76.1 185.2l.1-.1a.72 .72 0 0 0 1.2 .2v-.2h.1a.35 .35 0 0 1-.1 .4 .35 .35 0 0 1-.4 0 .81 .81 0 0 1-.9-.3z" fill-rule="evenodd"/>
<path d="M76.1 184.8h1.3v-.3h.1v.4h-1.4z" fill-rule="evenodd"/>
<path d="M76.7 184.1l.8-.2v.1l-.7 .2z" fill-rule="evenodd"/>
<path d="M76.1 183.9l.9 .4h-.2l-.7-.3z" fill-rule="evenodd"/>
<path d="M76.1 184.3h1.4v.1h-1.4z" fill-rule="evenodd"/>
<path d="M76.1 187.4l1.4 .2v.1l-1.4-.3z" fill-rule="evenodd"/>
<path d="M76.1 187.8l1.4-.1-1.4 .2z" fill-rule="evenodd"/>
<path d="M77.1 186.7l.3 .1v.2l-.1-.1-.3-.1z" fill-rule="evenodd"/>
<path d="M76.2 186.8l.3-.1v.1l-.2 .2z" fill-rule="evenodd"/>
<path d="M76.1 186.9l.1-.1a.7 .7 0 0 0 1.2 .2v-.2l.1 .1a.36 .36 0 0 1-.5 .4 .84 .84 0 0 1-.9-.3z" fill-rule="evenodd"/>
<path d="M77.1 186.1l.3 .1v.2l-.4-.2z" fill-rule="evenodd"/>
<path d="M76.2 186.2l.3-.1v.1l-.2 .2z" fill-rule="evenodd"/>
<path d="M76.1 186.3l.1-.1a.7 .7 0 0 0 1.1 .3l.1-.3 .1 .1a.87 .87 0 0 1-1.1 .3l-.2-.1z" fill-rule="evenodd"/>
<path d="M76.8 189.6h.6v.1v.2l-.1-.2h-.3v.2h-.2z" fill-rule="evenodd"/>
<path d="M76.3 189.7l.2-.1 .1 .1-.3 .2z" fill-rule="evenodd"/>
<path d="M76.2 189.7h.1v.2a.78 .78 0 0 0 1.1 0v-.2a.28 .28 0 0 1 .1 .3 .28 .28 0 0 1-.3 .1l-.1 .1a.8 .8 0 0 1-1-.3z" fill-rule="evenodd"/>
<path d="M76.2 189h1.3h-1.3z" fill-rule="evenodd"/>
<path d="M76.2 189.4h1.3v.1h-1.3z" fill-rule="evenodd"/>
<path d="M76.2 189.4l1-.4h.3l-1.1 .4z" fill-rule="evenodd"/>
<path d="M76.3 188.4l.5-.1h.5l.1 .1v.3a.36 .36 0 0 0-.6-.3l-.4 .1-.1 .1z" fill-rule="evenodd"/>
<path d="M76.2 188.4l.1 .3h1.1v-.3l.1 .4h-1.3z" fill-rule="evenodd"/>
</g>
<text font-size="12.7" x="31.9" y="33.1">深圳市金马鼎电子有限公司</text>
<text font-size="5.6" x="25.4" y="56.1">1.4Mechanical Drawing</text>
<text font-size="3.2" x="105.5" y="274.1">6</text>
<g font-size="2.4" fill="#212830">
<text x="154.7" y="226.8" transform="rotate(-90 154.7 226.8)">TRANSMISSIVE/NORMALLY BLACK</text>
<text x="145.4" y="249.6" transform="rotate(-90 145.4 249.6)">NOTES:</text>
<text x="148.4" y="249.6" transform="rotate(-90 148.4 249.6)">1.DISPLAY TYPE: 1.3&quot; OLED</text>
<text x="151.5" y="249.7" transform="rotate(-90 151.5 249.7)">2.VIEWING DIRECTION: All</text>
<text x="154.7" y="249.7" transform="rotate(-90 154.7 249.7)">3.POLARIZER MODE:</text>
<text x="157.7" y="249.7" transform="rotate(-90 157.7 249.7)">4.DRIVER IC: SH1106</text>
<text x="160.7" y="249.7" transform="rotate(-90 160.7 249.7)">5.Resolution：128x64</text>
<text x="164" y="249.7" transform="rotate(-90 164 249.7)">6.INTERFACE SPI/IIC(The default is SPI interface)</text>
<text x="167" y="249.7" transform="rotate(-90 167 249.7)">7.VOLTAGE:3.3V</text>
<text x="170" y="249.7" transform="rotate(-90 170 249.7)">7.OPERATING TEMP: -40°C~70°C</text>
</g>
<text font-size="2.1" x="165.6" y="107.7" transform="rotate(-90 165.6 107.7)">深圳市金马鼎电子有限公司</text>
<g font-size="1.9" fill="#212830">
<text x="103.9" y="202.9" transform="rotate(65 103.9 202.9)">4-? 3.0</text>
<text x="105.8" y="202.2" transform="rotate(52 105.8 202.2)">4-? 4.50</text>
</g>
<g font-size="1.8" fill="#212830">
<text x="70.3" y="135.5" transform="rotate(-90 70.3 135.5)">11.30</text>
<text x="106.1" y="143.9" transform="rotate(-90 106.1 143.9)">1.40</text>
<text x="108.5" y="143.8" transform="rotate(-90 108.5 143.8)">1.20</text>
<text x="94.8" y="164.1">2.50</text>
<text x="108.9" y="163.2" transform="rotate(-90 108.9 163.2)">2.50</text>
<text x="109.9" y="174.6" transform="rotate(-90 109.9 174.6)">10.70</text>
<text x="58.5" y="184.7" transform="rotate(-90 58.5 184.7)">35.40</text>
<text x="60.5" y="184.7" transform="rotate(-90 60.5 184.7)">34.50</text>
<text x="62.7" y="184.7" transform="rotate(-90 62.7 184.7)">30.40</text>
<text x="65.2" y="184.7" transform="rotate(-90 65.2 184.7)">29.42</text>
<text x="110" y="185.2" transform="rotate(-90 110 185.2)">14.00</text>
<text x="84.2" y="191.4" transform="rotate(-90 84.2 191.4)">Active area 1.3'OLED</text>
<text x="86.4" y="188.4" transform="rotate(-90 86.4 188.4)">128x64 pixels</text>
<text x="88.7" y="188.8" transform="rotate(-90 88.7 188.8)">29.42x14.7mm</text>
<text x="104.9" y="186.6">4.00</text>
<text x="109.9" y="195.1" transform="rotate(-90 109.9 195.1)">10.70</text>
<text x="67.6" y="203.6" transform="rotate(-90 67.6 203.6)">10.08</text>
<text x="69.5" y="203.4" transform="rotate(-90 69.5 203.4)">2.99</text>
<text x="71.4" y="203.4" transform="rotate(-90 71.4 203.4)">0.45</text>
<text x="66.7" y="206.9">2.00</text>
<text x="68.1" y="208.9">5.25</text>
<text x="84" y="204.3">14.70</text>
<text x="86" y="208.8">23.00</text>
<text x="68.1" y="210.9">7.35</text>
<text x="85.9" y="215.1">33.50</text>
<text x="86" y="212.6">28.50</text>
</g>
<text font-size="1.7" fill="#212830" x="164" y="236.4" transform="rotate(-90 164 236.4)">:</text>
<g font-size="1.6" fill="#212830">
<text x="79.8" y="87.4" transform="rotate(-90 79.8 87.4)">Symbol</text>
<text x="82.5" y="87.4" transform="rotate(-90 82.5 87.4)">GND</text>
<text x="85" y="87.3" transform="rotate(-90 85 87.3)">VCC</text>
<text x="87.5" y="87.4" transform="rotate(-90 87.5 87.4)">CLK</text>
<text x="90.1" y="87.4" transform="rotate(-90 90.1 87.4)">MOS</text>
<text x="92.6" y="87.4" transform="rotate(-90 92.6 87.4)">RES</text>
<text x="95.1" y="87.4" transform="rotate(-90 95.1 87.4)">DC</text>
<text x="97.6" y="87.4" transform="rotate(-90 97.6 87.4)">CS</text>
<text x="76.7" y="91.1" transform="rotate(-90 76.7 91.1)">Pin Descriptions</text>
<text x="79.7" y="91.1" transform="rotate(-90 79.7 91.1)">Pin</text>
<text x="82.5" y="91.1" transform="rotate(-90 82.5 91.1)">1</text>
<text x="85" y="91" transform="rotate(-90 85 91)">2</text>
<text x="87.5" y="91" transform="rotate(-90 87.5 91)">3</text>
<text x="90" y="91" transform="rotate(-90 90 91)">4</text>
<text x="92.5" y="91" transform="rotate(-90 92.5 91)">5</text>
<text x="95" y="91" transform="rotate(-90 95 91)">6</text>
<text x="97.6" y="91" transform="rotate(-90 97.6 91)">7</text>
</g>
<g font-size=".9" fill="#212830">
<text x="164.4" y="69" transform="rotate(-90 164.4 69)">Rev.</text>
<text x="165.8" y="68.4" transform="rotate(-90 165.8 68.4)">A</text>
<text x="172.6" y="69.2" transform="rotate(-90 172.6 69.2)">Size</text>
<text x="173.9" y="68.9" transform="rotate(-90 173.9 68.9)">A4</text>
<text x="39.5" y="74.9" transform="rotate(-90 39.5 74.9)">Remark</text>
<text x="40.7" y="76.7" transform="rotate(-90 40.7 76.7)">Original Drawing</text>
<text x="167.1" y="73.3" transform="rotate(-90 167.1 73.3)">Material</text>
<text x="169.7" y="76.1" transform="rotate(-90 169.7 76.1)">Soda Lime / Polyimide</text>
<text x="172.6" y="76.1" transform="rotate(-90 172.6 76.1)">Scale</text>
<text x="172.6" y="72.8" transform="rotate(-90 172.6 72.8)">Sheet</text>
<text x="173.9" y="75.7" transform="rotate(-90 173.9 75.7)">1:1</text>
<text x="173.9" y="72.8" transform="rotate(-90 173.9 72.8)">1 of1</text>
<text x="171.2" y="81" transform="rotate(-90 171.2 81)">P.M.</text>
<text x="39.4" y="89.4" transform="rotate(-90 39.4 89.4)">Item</text>
<text x="39.4" y="84.4" transform="rotate(-90 39.4 84.4)">Date</text>
<text x="40.8" y="85.5" transform="rotate(-90 40.8 85.5)">20190425</text>
<text x="40.8" y="88.8" transform="rotate(-90 40.8 88.8)">A</text>
<text x="171.2" y="88.8" transform="rotate(-90 171.2 88.8)">Panel / E.</text>
<text x="167.8" y="94.5" transform="rotate(-90 167.8 94.5)">PM OLED Display Module</text>
<text x="171.2" y="94.4" transform="rotate(-90 171.2 94.4)">E.E.</text>
<text x="171.2" y="101.6" transform="rotate(-90 171.2 101.6)">Drawn</text>
<text x="172.6" y="101.3" transform="rotate(-90 172.6 101.3)">HBK</text>
<text x="168.5" y="106.3" transform="rotate(-90 168.5 106.3)">Title</text>
<text x="169" y="102.1" transform="rotate(-90 169 102.1)">Pixel Number: 128x64, Monochrome</text>
<text x="172.5" y="105.9" transform="rotate(-90 172.5 105.9)">By</text>
<text x="173.9" y="102.3" transform="rotate(-90 173.9 102.3)">20190425</text>
<text x="173.9" y="106.3" transform="rotate(-90 173.9 106.3)">Date</text>
<text x="168.5" y="113.8" transform="rotate(-90 168.5 113.8)">Unit</text>
<text x="168.5" y="109.5" transform="rotate(-90 168.5 109.5)">mm</text>
<text x="171.2" y="113.1" transform="rotate(-90 171.2 113.1)">Tolerance</text>
<text x="172.6" y="109.6" transform="rotate(-90 172.6 109.6)">±0.3</text>
<text x="173.9" y="109.2" transform="rotate(-90 173.9 109.2)">±1</text>
<text x="172.6" y="115" transform="rotate(-90 172.6 115)">Dimension</text>
<text x="173.8" y="114.1" transform="rotate(-90 173.8 114.1)">Angle</text>
<text x="164.4" y="124.2" transform="rotate(-90 164.4 124.2)">Customer Ap roval</text>
<text x="165.6" y="122.4" transform="rotate(-90 165.6 122.4)">Signature</text>
</g>
<g font-size=".6" fill="#212830">
<text x="164.2" y="75.6" transform="rotate(-90 164.2 75.6)">Drawing Number</text>
<text x="166.9" y="114.7" transform="rotate(-90 166.9 114.7)">Unless Otherwise Specified</text>
<text x="169.7" y="115.4" transform="rotate(-90 169.7 115.4)">General Roughness</text>
</g>
</svg>
